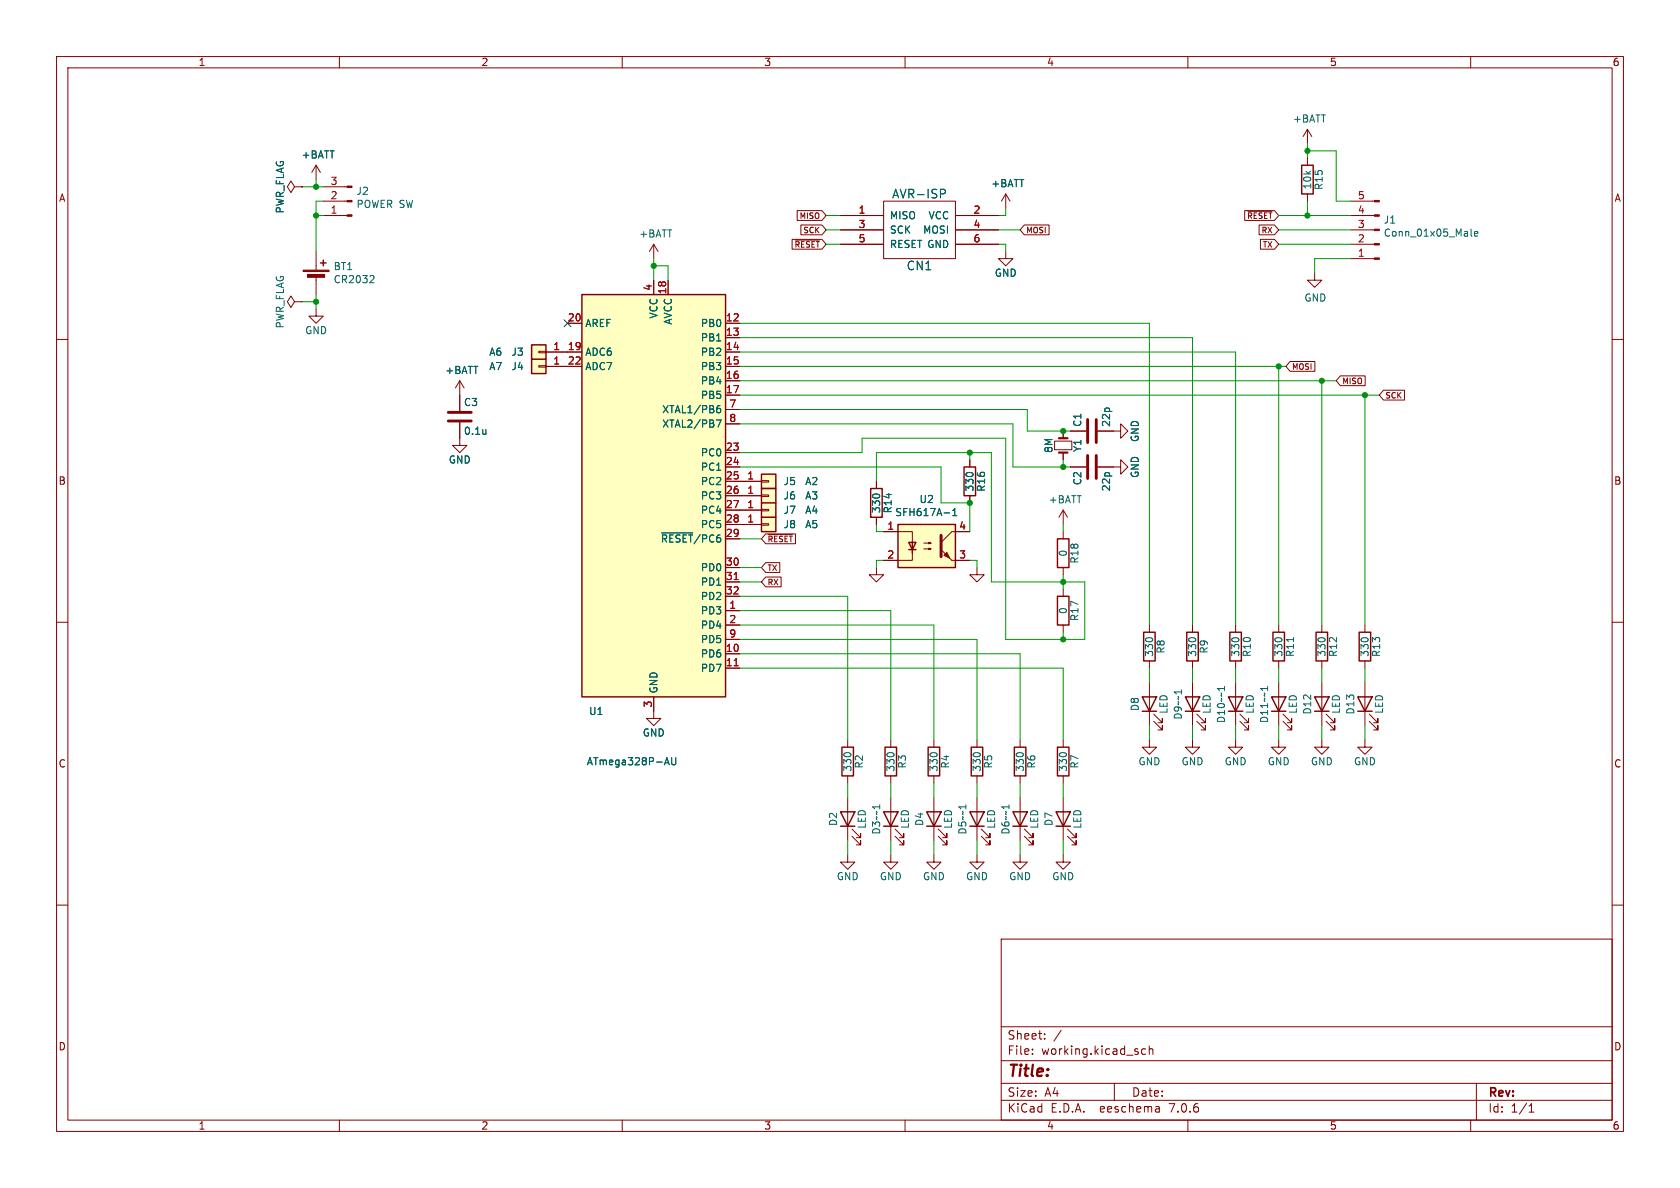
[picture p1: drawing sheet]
<svg xmlns="http://www.w3.org/2000/svg" width="297mm" height="210mm" viewBox="0 0 297 210" stroke-linecap="round" stroke-linejoin="round" font-family="sans-serif">
<g fill="none" stroke="#840000" stroke-width=".18">
<path d="M10 10h277v190h-277zM12 12h273v186h-273zM60 10v2M110 10v2M160 10v2M210 10v2M260 10v2M52.1 33l-.7-1-.6 1 .6 1 .7-1h1.2M53.3 33h.1M55.9 29.2l-.8 1.3M55.9 29.2v2.6M55.9 29.2l.7 1.3"/>
<path d="M57.1 33h4.3M57.1 35.6h4.3M57.1 38.1h4.3M140.9 37.2h4.4l.7 .9-.7 .9h-4.4zM141.6 39.8h3.7l.7 .8-.7 .9h-3.7zM148.6 38.1h7.6M156.2 35.6h12.7v10.1h-12.7zM168.9 38.1h7.6M177.8 34.3l-.8 1.3M177.8 34.3v2.5M177.8 34.3l.8 1.3M181.1 39.8h4.4v1.7h-4.4l-.8-.9z"/>
<path d="M220 37.2h5.3l.8 .9-.8 .9h-5.3zM220.6 37.4h4.3M222.6 39.8h2.7l.8 .8-.8 .9h-2.7zM231.1 22.9v2.5M231.1 27.9v1.3M231.1 34.3v1.3M231.1 22.9l-.7 1.2M231.1 22.9l.8 1.2M238.8 35.6h4.2M238.8 38.1h4.2M10 60h2M52.1 53.3l-.7-1-.6 1 .6 1.1 .7-1.1h1.2"/>
<path d="M53.3 53.3h.1M55.9 54.6v1.3h1.2l-1.2 1.3-1.3-1.3h1.3M55.9 44.5v3.3M55.9 48.8v3.3M100.3 57.2h2.6M115.6 43.2v2.5M115.6 49.5v2.6M115.6 43.2l-.8 1.3M115.6 43.2l.7 1.3M118.1 49.5v2.6M128.3 57.2h2.5M128.3 59.7h2.5"/>
<path d="M140 42.3h5.3l.7 .9-.7 .8h-5.3zM140.6 42.4h4.3M148.6 40.6h7.6M148.6 43.2h7.6M168.9 40.6h7.6M168.9 43.2h7.6M177.8 44.5v1.2h1.3l-1.3 1.3-1.3-1.3h1.3M222.8 42.3h2.5l.8 .9-.8 .8h-2.5zM232.4 48.3v1.2h1.3l-1.3 1.3-1.3-1.3h1.3M238.8 40.6h4.2M238.8 43.2h4.2M238.8 45.7h4.2"/>
<path d="M285 60h2M81.3 74.7v4h1.2l-1.2 1.3-1.3-1.3h1.3M81.3 67.3v5.3M81.3 67.3l-.8 1.3M81.3 67.3l.7 1.3M95.2 64.6h1.3v.3h-1.3zM95.2 62.1h1.3v.3h-1.3zM96.5 64.8h6.4M96.5 62.2h6.4M128.3 64.8h2.5M128.3 62.2h2.5M128.3 67.3h2.5"/>
<path d="M128.3 69.9h2.5M128.3 72.4h2.5M128.3 74.9h2.5M186.4 78h3.1v1.5h-3.1zM188 76.2v1.3M189.2 76.2h2.8M194.1 76.2h4v-1.3l1.3 1.3-1.3 1.3v-1.3M228.1 63.9h4.4v1.7h-4.4l-.8-.8zM237 66.4h4.3v1.8h-4.3l-.8-.9zM244.6 69h3.7v1.7h-3.7l-.8-.8zM128.3 80h2.5M128.3 82.6h2.5"/>
<path d="M128.3 85.1h6.3M128.3 87.6h6.3M128.3 90.2h6.3M128.3 92.7h6.3M128.3 95.3h2.5M134.6 85h1.3v.2h-1.3zM134.6 87.5h1.3v.3h-1.3zM134.6 92.6h1.3v.2h-1.3zM134.6 90h1.3v.3h-1.3zM135.4 99.5h2.5v1.7h-2.5l-.8-.9zM135.4 94.4h5.2v1.7h-5.2l-.8-.8zM135.8 94.5h4.3"/>
<path d="M154.9 85.1v1.3M154.9 91.4v1.3M156.2 94h5.1v3.8v-1.9M161.3 97.2v1.9h-5.1M163.3 97h1.3l-.4 .2v-.3l.4 .1M163.3 96h1.3l-.4 .1v-.2l.4 .1M168.3 99.1h3.1M171.4 81.3v1.3M171.4 87.6v1.3M171.4 94h-3.1l-1.9 1.9M188 90.2l-.8 1.2M188 80v1.3"/>
<path d="M188 90.2v2.5M188 94v1.3M188 90.2l.7 1.2M189.2 82.6h2.8M194.1 82.6h4v-1.3l1.3 1.3-1.3 1.2v-1.2M10 110h2M128.3 108h2.5M128.3 115.6h2.5M128.3 118.1h2.5M128.3 110.5h2.5M128.3 100.3h2.5M128.3 102.9h2.5"/>
<path d="M128.3 105.4h2.5M128.3 113h2.5M135.4 102h2.7v1.7h-2.7l-.8-.8zM154.9 100.3v1.3h1.3l-1.3 1.3-1.2-1.3h1.2M172.7 100.3v1.3h1.3l-1.3 1.3-1.3-1.3h1.3M188 100.3v1.3M188 104.1v1.3M188 110.5v1.3M203.2 110.5v1.3M203.2 116.8v1.3M210.8 110.5v1.3M210.8 116.8v1.3"/>
<path d="M218.4 110.5v1.3M218.4 116.8v1.3M226.1 110.5v1.3M226.1 116.8v1.3M233.7 110.5v1.3M233.7 116.8v1.3M241.3 110.5v1.3M241.3 116.8v1.3M285 110h2M115.6 123.2v3.8h1.2l-1.2 1.3-1.3-1.3h1.3M149.9 130.8v1.3M149.9 137.2v1.2"/>
<path d="M157.5 130.8v1.3M157.5 137.2v1.2M165.1 130.8v1.3M165.1 137.2v1.2M172.7 130.8v1.3M172.7 137.2v1.2M180.3 130.8v1.3M180.3 137.2v1.2M188 130.8v1.3M188 137.2v1.2M203.2 130.8v1.3h1.3l-1.3 1.3-1.3-1.3h1.3M203.2 120.7v7.6"/>
<path d="M204 127.5l1.5 1.5v-.7v.7h-.8M204 126.2l1.5 1.6v-.8v.8h-.8M210.8 130.8v1.3h1.3l-1.3 1.3-1.3-1.3h1.3M210.8 120.7v7.6M211.6 127.5l1.5 1.5v-.7v.7h-.8M211.6 126.2l1.5 1.6v-.8v.8h-.8M218.4 130.8v1.3h1.3l-1.3 1.3-1.2-1.3h1.2M218.4 120.7v7.6M219.2 127.5l1.5 1.5v-.7v.7h-.7M219.2 126.2l1.5 1.6v-.8v.8h-.7M226.1 130.8v1.3h1.2l-1.2 1.3-1.3-1.3h1.3M226.1 120.7v7.6"/>
<path d="M226.8 127.5l1.5 1.5v-.7v.7h-.7M226.8 126.2l1.5 1.6v-.8v.8h-.7M233.7 130.8v1.3h1.2l-1.2 1.3-1.3-1.3h1.3M233.7 120.7v7.6M234.4 127.5l1.6 1.5v-.7v.7h-.8M234.4 126.2l1.6 1.6v-.8v.8h-.8M241.3 130.8v1.3h1.3l-1.3 1.3-1.3-1.3h1.3M241.3 120.7v7.6M242.1 127.5l1.5 1.5v-.7v.7h-.8M242.1 126.2l1.5 1.6v-.8v.8h-.8M10 160h2M149.9 151.1v1.3h1.2l-1.2 1.3-1.3-1.3h1.3"/>
<path d="M149.9 141v7.6M150.6 147.8l1.5 1.6v-.8v.8h-.7M150.6 146.6l1.5 1.5v-.8v.8h-.7M157.5 151.1v1.3h1.2l-1.2 1.3-1.3-1.3h1.3M157.5 141v7.6M158.2 147.8l1.6 1.6v-.8v.8h-.8M158.2 146.6l1.6 1.5v-.8v.8h-.8M165.1 151.1v1.3h1.3l-1.3 1.3-1.3-1.3h1.3M165.1 141v7.6M165.9 147.8l1.5 1.6v-.8v.8h-.8M165.9 146.6l1.5 1.5v-.8v.8h-.8M172.7 151.1v1.3h1.3l-1.3 1.3-1.3-1.3h1.3"/>
<path d="M172.7 141v7.6M173.5 147.8l1.5 1.6v-.8v.8h-.8M173.5 146.6l1.5 1.5v-.8v.8h-.8M180.3 151.1v1.3h1.3l-1.3 1.3-1.2-1.3h1.2M180.3 141v7.6M181.1 147.8l1.5 1.6v-.8v.8h-.7M181.1 146.6l1.5 1.5v-.8v.8h-.7M188 151.1v1.3h1.2l-1.2 1.3-1.3-1.3h1.3M188 141v7.6M188.7 147.8l1.5 1.6v-.8v.8h-.7M188.7 146.6l1.5 1.5v-.8v.8h-.7M285 160h2"/>
<path d="M177 166h108v32h-108zM60 198v2M110 198v2M160 198v2M177 194.5h108M177 191.5h108M177 187.5h108M177 181.5h108M182.5 186.3v.1M182.5 185.5v.1M184.7 183.6v.1M184.7 182.8v.1"/>
<path d="M187.6 182.1l-1.3 2M197 191.5v3M202.5 185.5l-.4-.1-.3 .3v.4l.2 .2h.5M203.2 185.5l.2-.1 .3 .1 .1 .9M203.2 184.9v1.5M204.9 195.7l.1 .9M205 196.5l-.2 .1M205 196h-.2M210 198v2M260 198v2M261 191.5v6.5M270.3 196.6h.9"/>
<path d="M270.3 195.5l.4-.4v1.5"/>
</g>
<g fill="#ffffc2" stroke="#ffffc2" stroke-width=".18">
<path d="M94 63.5h2.5v2.5h-2.5z"/>
<path d="M94 61h2.5v2.5h-2.5z"/>
<path d="M102.9 52.1h25.4v71.1h-25.4z"/>
<path d="M134.6 83.8h2.6v2.6h-2.6z"/>
<path d="M134.6 86.4h2.6v2.5h-2.6z"/>
<path d="M134.6 91.4h2.6v2.6h-2.6z"/>
<path d="M158.7 92.7h10.2v7.6h-10.2z"/>
<path d="M134.6 88.9h2.6v2.5h-2.6z"/>
</g>
<g fill="none" stroke="#840000" stroke-width=".25">
<path d="M230.1 29.2h2.1v5.1h-2.1zM56.6 46.5h1.1M57.1 46v1M102.9 52.1h25.4v71.1h-25.4zM94 63.5h2.5v2.5h-2.5zM94 61h2.5v2.5h-2.5zM134.6 83.8h2.6v2.6h-2.6zM134.6 86.4h2.6v2.5h-2.6zM134.6 91.4h2.6v2.6h-2.6zM134.6 88.9h2.6v2.5h-2.6zM153.9 86.4h2.1v5h-2.1zM158.7 92.7h10.2v7.6h-10.2z"/>
<path d="M160.7 95.9h1.2l-.6 1.3zM160.7 97.2h1.2M170.4 82.6h2.1v5h-2.1zM186.9 95.3h2.1v5h-2.1zM186.9 105.4h2.1v5.1h-2.1zM202.2 111.8h2v5h-2zM209.8 111.8h2v5h-2zM217.4 111.8h2.1v5h-2.1zM225 111.8h2.1v5h-2.1zM232.7 111.8h2v5h-2zM240.3 111.8h2v5h-2zM148.8 132.1h2.1v5.1h-2.1z"/>
<path d="M156.5 132.1h2v5.1h-2zM164.1 132.1h2v5.1h-2zM171.7 132.1h2v5.1h-2zM179.3 132.1h2.1v5.1h-2.1zM186.9 132.1h2.1v5.1h-2.1zM201.9 123.2h2.6l-1.3 2.5zM201.9 125.7h2.6M209.5 123.2h2.6l-1.3 2.5zM209.5 125.7h2.6M217.2 123.2h2.5l-1.3 2.5zM217.2 125.7h2.5M224.8 123.2h2.5l-1.2 2.5z"/>
<path d="M224.8 125.7h2.5M232.4 123.2h2.5l-1.2 2.5zM232.4 125.7h2.5M240 123.2h2.6l-1.3 2.5zM240 125.7h2.6M148.6 143.5h2.5l-1.2 2.6zM148.6 146.1h2.5M156.2 143.5h2.5l-1.2 2.6zM156.2 146.1h2.5M163.8 143.5h2.6l-1.3 2.6zM163.8 146.1h2.6M171.4 143.5h2.6l-1.3 2.6z"/>
<path d="M171.4 146.1h2.6M179.1 143.5h2.5l-1.3 2.6zM179.1 146.1h2.5M186.7 143.5h2.5l-1.2 2.6zM186.7 146.1h2.5"/>
</g>
<path d="M79.2 74.4h4.1M79.2 72.9h4.1M192.3 74.2v4M193.8 74.2v4M166.4 94.6v3.8M192.3 80.5v4.1M193.8 80.5v4.1" fill="none" stroke="#840000" stroke-width=".51"/>
<g fill="none" stroke="#006464" stroke-width=".18">
<path d="M166.3 33.5h.5l.3 .3-.1 .4-.7 .1M65.9 48.7l.2 .3v.3l-.8 .7h.8M260.1 40.5v1.1l.1 .2M260.7 41.3l.6-.1-.1-.2-.4-.1-.1 .2v.6h.5M85.9 75.9v.9M85.9 76.7h-.1M126.6 74.2h.9l-.6 1.3M126.8 72.3l.4-.1 .2 .2-.1 .5-.4 .1-.1-.2M127.3 71.7l-.4 .1-.1 .2M117 94.2h5.5M166.9 90.7h1M168.4 91.2h.8"/>
<path d="M168.4 90.2l.4-.3v1.3M228.7 112.7v.7M117.6 134.8h.6M117.9 133.9l.4 1.3M118.7 133.9v1.1l.3 .2 .3-.1 .2-.1v-1.1M216.5 121.3v.8M224.1 121.3v.8"/>
</g>
<path d="M129.8 117.7h.7M129.8 102.5h.7" fill="none" stroke="#a90000" stroke-width=".18"/>
<g fill="#840000" stroke="#840000" stroke-width=".18">
<path d="M61.4 32.9h.8v.2h-.8z"/>
<path d="M61.4 35.4h.8v.3h-.8z"/>
<path d="M61.4 38h.8v.2h-.8z"/>
<path d="M53.6 47.8h4.6v.2h-4.6z"/>
<path d="M54.4 48.5h3v.5h-3z"/>
<path d="M243 35.4h.8v.3h-.8z"/>
<path d="M243 38h.8v.2h-.8z"/>
<path d="M243 40.5h.8v.3h-.8z"/>
<path d="M243 43.1h.8v.2h-.8z"/>
<path d="M243 45.6h.8v.2h-.8z"/>
<path d="M166.4 97.2l1.9 1.9z"/>
<path d="M166.9 98.2l.5-.5 .5 1z"/>
</g>
<path d="M187.2 77.5h1.5M187.2 80h1.5" fill="none" stroke="#840000" stroke-width=".38"/>
<g fill="none" stroke="#009600" stroke-width=".18">
<path d="M53.3 33h3.8M55.9 31.8v1.2M55.9 38.1h1.2M57.1 35.6h-1.2v8.9M146 38.1h2.6M177.8 36.8v1.3h-1.3M226.1 38.1h12.7M231.1 26.7h5.1v8.9h2.6M231.1 25.4v2.5M231.1 35.6v2.5M53.3 53.3h2.6M55.9 52.1v2.5"/>
<path d="M115.6 47h2.5v2.5M115.6 45.7v3.8M130.8 59.7h80v50.8M130.8 57.2h72.4v53.3M146 40.6h2.6M146 43.2h2.6M176.5 40.6h3.8M176.5 43.2h1.3v1.3M226.1 40.6h12.7M226.1 43.2h12.7M238.8 45.7h-6.4v2.6M130.8 62.2h87.6v48.3"/>
<path d="M130.8 74.9h48.3v7.7h10.1M130.8 72.4h50.8v3.8h7.6M130.8 69.9h113M130.8 67.3h105.4M130.8 64.8h96.5M226.1 64.8v45.7M233.7 67.3v43.2M241.3 69.9v40.6M130.8 80h21.6v-2.5h25.4v35.5h14v-10.1h-16.5v-22.9h-20.4v5.1M130.8 82.6h35.6v6.3h5v5.1M130.8 95.3h3.8M154.9 92.7v1.3h1.3"/>
<path d="M156.2 99.1h-1.3v1.2M171.4 99.1h1.3v1.2M171.4 80v1.3M188 81.3v1.3M188 92.7v1.3M130.8 118.1h57.2v12.7M130.8 102.9h3.8M130.8 113h41.9v17.8M130.8 115.6h49.5v15.2M130.8 110.5h34.3v20.3M130.8 100.3h3.8M130.8 108h26.7v22.8"/>
<path d="M130.8 105.4h19.1v25.4M188 101.6v2.5M188 111.8v1.2M203.2 118.1v2.6M210.8 118.1v2.6M218.4 118.1v2.6M226.1 118.1v2.6M233.7 118.1v2.6M241.3 118.1v2.6M149.9 138.4v2.6M157.5 138.4v2.6M165.1 138.4v2.6"/>
<path d="M172.7 138.4v2.6M180.3 138.4v2.6M188 138.4v2.6M203.2 128.3v2.5M210.8 128.3v2.5M218.4 128.3v2.5M226.1 128.3v2.5M233.7 128.3v2.5M241.3 128.3v2.5M149.9 148.6v2.5M157.5 148.6v2.5M165.1 148.6v2.5"/>
<path d="M172.7 148.6v2.5M180.3 148.6v2.5M188 148.6v2.5"/>
</g>
<path d="M99.7 56.5l1.2 1.3M100.9 56.5l-1.2 1.3" fill="none" stroke="#000084" stroke-width=".18"/>
<g fill="#009600" stroke="#009600" stroke-width=".18">
<circle cx="55.9" cy="33" r=".46"/>
<circle cx="55.9" cy="38.1" r=".46"/>
<circle cx="55.9" cy="53.3" r=".46"/>
<circle cx="241.3" cy="69.9" r=".46"/>
<circle cx="233.7" cy="67.3" r=".46"/>
<circle cx="231.1" cy="26.7" r=".46"/>
<circle cx="226.1" cy="64.8" r=".46"/>
<circle cx="231.1" cy="38.1" r=".46"/>
<circle cx="188" cy="113" r=".46"/>
<circle cx="115.6" cy="47" r=".46"/>
<circle cx="188" cy="76.2" r=".46"/>
<circle cx="171.4" cy="80" r=".46"/>
<circle cx="171.4" cy="88.9" r=".46"/>
<circle cx="188" cy="82.6" r=".46"/>
<circle cx="188" cy="102.9" r=".46"/>
</g>
<text font-size="2.8" fill="#840000" x="178" y="190.9">Title:</text>
<g font-size="2.1" fill="#006464">
<text x="157.6" y="35.3">AVR-ISP</text>
<text x="160.2" y="48">CN1</text>
</g>
<g font-size="2.1" fill="#840000">
<text x="178" y="184">Sheet:</text>
<text x="178" y="186.7">File:</text>
<text x="184.1" y="186.7">working.kicad_sch</text>
<text x="178" y="196.9">KiCad</text>
<text x="178" y="194.1">Size:</text>
<text x="184.7" y="194.1">A4</text>
<text x="185.7" y="196.9">E.D.A.</text>
<text x="194.6" y="196.9">eeschema</text>
<text x="200" y="194.1">Date:</text>
<text x="207" y="196.9">7.0.6</text>
<text x="263" y="194.3">Rev:</text>
<text x="263" y="196.9">Id:</text>
<text x="267.1" y="196.9">1/1</text>
</g>
<g font-size="1.8" fill="#840000">
<text x="35" y="11.9">1</text>
<text x="85" y="11.9">2</text>
<text x="135" y="11.9">3</text>
<text x="185" y="11.9">4</text>
<text x="235" y="11.9">5</text>
<text x="285" y="11.9">6</text>
<text x="10.3" y="35.9">A</text>
<text x="285.3" y="35.9">A</text>
<text x="10.3" y="85.9">B</text>
<text x="285.3" y="85.9">B</text>
<text x="10.3" y="135.9">C</text>
<text x="285.3" y="135.9">C</text>
<text x="10.3" y="185.9">D</text>
<text x="285.3" y="185.9">D</text>
<text x="35" y="199.9">1</text>
<text x="85" y="199.9">2</text>
<text x="135" y="199.9">3</text>
<text x="185" y="199.9">4</text>
<text x="235" y="199.9">5</text>
<text x="285" y="199.9">6</text>
</g>
<g font-size="1.8" fill="#006464">
<text x="228.5" y="21.9">+BATT</text>
<text x="53.2" y="28.2">+BATT</text>
<text x="62.9" y="34.6">J2</text>
<text x="175.1" y="33.3">+BATT</text>
<text x="232" y="33.6" transform="rotate(-90 232 33.6)">10k</text>
<text x="234" y="33.7" transform="rotate(-90 234 33.7)">R15</text>
<text x="50.4" y="37.8" transform="rotate(-90 50.4 37.8)">PWR_FLAG</text>
<text x="62.9" y="37">POWER SW</text>
<text x="157.2" y="39">MISO</text>
<text x="157.2" y="41.5">SCK</text>
<text x="163.1" y="41.5">MOSI</text>
<text x="164.1" y="39">VCC</text>
<text x="244.5" y="39.7">J1</text>
<text x="58.9" y="48">BT1</text>
<text x="112.9" y="42.2">+BATT</text>
<text x="157.2" y="44">RESET GND</text>
<text x="244.5" y="42">Conn_01x05_Male</text>
<text x="58.9" y="50.3">CR2032</text>
<text x="175.8" y="49.1">GND</text>
<text x="230.5" y="53.5">GND</text>
<text x="50.4" y="58.2" transform="rotate(-90 50.4 58.2)">PWR_FLAG</text>
<text x="53.8" y="59.3">GND</text>
<text x="103.4" y="58">AREF</text>
<text x="116.4" y="56.4" transform="rotate(-90 116.4 56.4)">VCC</text>
<text x="119" y="57.5" transform="rotate(-90 119 57.5)">AVCC</text>
<text x="123.8" y="58">PB0</text>
<text x="86.4" y="65.6">A7</text>
<text x="86.4" y="63.1">A6</text>
<text x="90.3" y="65.6">J4</text>
<text x="90.3" y="63.1">J3</text>
<text x="103.4" y="63.1">ADC6</text>
<text x="103.4" y="65.6">ADC7</text>
<text x="123.8" y="60.6">PB1</text>
<text x="123.8" y="63.1">PB2</text>
<text x="123.8" y="65.6">PB3</text>
<text x="78.6" y="66.3">+BATT</text>
<text x="81.9" y="72">C3</text>
<text x="123.8" y="68.2">PB4</text>
<text x="123.8" y="70.7">PB5</text>
<text x="81.9" y="77.1">0.1u</text>
<text x="117" y="73.3">XTAL1/PB6</text>
<text x="117" y="75.8">XTAL2/PB7</text>
<text x="191.4" y="75.6" transform="rotate(-90 191.4 75.6)">C1</text>
<text x="196.4" y="75.6" transform="rotate(-90 196.4 75.6)">22p</text>
<text x="79.2" y="82.1">GND</text>
<text x="123.8" y="80.9">PC0</text>
<text x="123.8" y="83.4">PC1</text>
<text x="186.3" y="80.2" transform="rotate(-90 186.3 80.2)">8M</text>
<text x="191.4" y="80" transform="rotate(-90 191.4 80)">Y1</text>
<text x="201.5" y="78.2" transform="rotate(-90 201.5 78.2)">GND</text>
<text x="123.8" y="86">PC2</text>
<text x="123.8" y="88.5">PC3</text>
<text x="138.4" y="86">J5</text>
<text x="138.4" y="88.5">J6</text>
<text x="142.2" y="86">A2</text>
<text x="142.2" y="88.5">A3</text>
<text x="162.5" y="89.1">U2</text>
<text x="172.3" y="87" transform="rotate(-90 172.3 87)">330</text>
<text x="174.3" y="87" transform="rotate(-90 174.3 87)">R16</text>
<text x="185.3" y="89.2">+BATT</text>
<text x="191.4" y="85.9" transform="rotate(-90 191.4 85.9)">C2</text>
<text x="196.4" y="87" transform="rotate(-90 196.4 87)">22p</text>
<text x="201.5" y="84.6" transform="rotate(-90 201.5 84.6)">GND</text>
<text x="123.8" y="91">PC4</text>
<text x="123.8" y="93.6">PC5</text>
<text x="138.4" y="93.6">J8</text>
<text x="138.4" y="91">J7</text>
<text x="142.2" y="93.6">A5</text>
<text x="142.2" y="91">A4</text>
<text x="155.8" y="90.8" transform="rotate(-90 155.8 90.8)">330</text>
<text x="157.8" y="90.8" transform="rotate(-90 157.8 90.8)">R14</text>
<text x="158.2" y="91.4">SFH617A-1</text>
<text x="116.7" y="96.1">~{RESET}/PC6</text>
<text x="123.8" y="101.2">PD0</text>
<text x="188.8" y="98.5" transform="rotate(-90 188.8 98.5)">0</text>
<text x="190.9" y="99.7" transform="rotate(-90 190.9 99.7)">R18</text>
<text x="123.8" y="103.7">PD1</text>
<text x="123.8" y="106.3">PD2</text>
<text x="123.8" y="108.8">PD3</text>
<text x="123.8" y="111.4">PD4</text>
<text x="123.8" y="113.9">PD5</text>
<text x="188.8" y="108.7" transform="rotate(-90 188.8 108.7)">0</text>
<text x="190.9" y="109.9" transform="rotate(-90 190.9 109.9)">R17</text>
<text x="123.8" y="116.4">PD6</text>
<text x="123.8" y="119">PD7</text>
<text x="204.1" y="116.2" transform="rotate(-90 204.1 116.2)">330</text>
<text x="206.1" y="115.6" transform="rotate(-90 206.1 115.6)">R8</text>
<text x="211.7" y="116.2" transform="rotate(-90 211.7 116.2)">330</text>
<text x="213.7" y="115.6" transform="rotate(-90 213.7 115.6)">R9</text>
<text x="219.3" y="116.2" transform="rotate(-90 219.3 116.2)">330</text>
<text x="221.3" y="116.2" transform="rotate(-90 221.3 116.2)">R10</text>
<text x="226.9" y="116.2" transform="rotate(-90 226.9 116.2)">330</text>
<text x="229" y="116.2" transform="rotate(-90 229 116.2)">R11</text>
<text x="234.5" y="116.2" transform="rotate(-90 234.5 116.2)">330</text>
<text x="236.6" y="116.2" transform="rotate(-90 236.6 116.2)">R12</text>
<text x="242.2" y="116.2" transform="rotate(-90 242.2 116.2)">330</text>
<text x="244.2" y="116.2" transform="rotate(-90 244.2 116.2)">R13</text>
<text x="116.4" y="122.7" transform="rotate(-90 116.4 122.7)">GND</text>
<text x="201.5" y="125.8" transform="rotate(-90 201.5 125.8)">D8</text>
<text x="104" y="126.6">U1</text>
<text x="113.5" y="130.4">GND</text>
<text x="206.6" y="126.3" transform="rotate(-90 206.6 126.3)">LED</text>
<text x="209.1" y="127.3" transform="rotate(-90 209.1 127.3)">D9~~1</text>
<text x="214.2" y="126.3" transform="rotate(-90 214.2 126.3)">LED</text>
<text x="216.8" y="127.9" transform="rotate(-90 216.8 127.9)">D10~~1</text>
<text x="221.8" y="126.3" transform="rotate(-90 221.8 126.3)">LED</text>
<text x="224.4" y="127.9" transform="rotate(-90 224.4 127.9)">D11~~1</text>
<text x="229.5" y="126.3" transform="rotate(-90 229.5 126.3)">LED</text>
<text x="232" y="126.4" transform="rotate(-90 232 126.4)">D12</text>
<text x="237.1" y="126.3" transform="rotate(-90 237.1 126.3)">LED</text>
<text x="239.6" y="126.4" transform="rotate(-90 239.6 126.4)">D13</text>
<text x="244.7" y="126.3" transform="rotate(-90 244.7 126.3)">LED</text>
<text x="103.6" y="135.5">ATmega328P-AU</text>
<text x="150.7" y="136.5" transform="rotate(-90 150.7 136.5)">330</text>
<text x="152.8" y="136" transform="rotate(-90 152.8 136)">R2</text>
<text x="158.3" y="136.5" transform="rotate(-90 158.3 136.5)">330</text>
<text x="160.4" y="136" transform="rotate(-90 160.4 136)">R3</text>
<text x="166" y="136.5" transform="rotate(-90 166 136.5)">330</text>
<text x="168" y="136" transform="rotate(-90 168 136)">R4</text>
<text x="173.6" y="136.5" transform="rotate(-90 173.6 136.5)">330</text>
<text x="175.6" y="136" transform="rotate(-90 175.6 136)">R5</text>
<text x="181.2" y="136.5" transform="rotate(-90 181.2 136.5)">330</text>
<text x="183.2" y="136" transform="rotate(-90 183.2 136)">R6</text>
<text x="188.8" y="136.5" transform="rotate(-90 188.8 136.5)">330</text>
<text x="190.9" y="136" transform="rotate(-90 190.9 136)">R7</text>
<text x="201.2" y="135.5">GND</text>
<text x="208.8" y="135.5">GND</text>
<text x="216.4" y="135.5">GND</text>
<text x="224" y="135.5">GND</text>
<text x="231.6" y="135.5">GND</text>
<text x="239.3" y="135.5">GND</text>
<text x="148.2" y="146.1" transform="rotate(-90 148.2 146.1)">D2</text>
<text x="153.3" y="146.6" transform="rotate(-90 153.3 146.6)">LED</text>
<text x="155.8" y="147.6" transform="rotate(-90 155.8 147.6)">D3~~1</text>
<text x="160.9" y="146.6" transform="rotate(-90 160.9 146.6)">LED</text>
<text x="163.4" y="146.1" transform="rotate(-90 163.4 146.1)">D4</text>
<text x="168.5" y="146.6" transform="rotate(-90 168.5 146.6)">LED</text>
<text x="171" y="147.6" transform="rotate(-90 171 147.6)">D5~~1</text>
<text x="176.1" y="146.6" transform="rotate(-90 176.1 146.6)">LED</text>
<text x="178.7" y="147.6" transform="rotate(-90 178.7 147.6)">D6~~1</text>
<text x="183.7" y="146.6" transform="rotate(-90 183.7 146.6)">LED</text>
<text x="186.3" y="146.1" transform="rotate(-90 186.3 146.1)">D7</text>
<text x="191.4" y="146.6" transform="rotate(-90 191.4 146.6)">LED</text>
<text x="147.8" y="155.8">GND</text>
<text x="155.4" y="155.8">GND</text>
<text x="163.1" y="155.8">GND</text>
<text x="170.7" y="155.8">GND</text>
<text x="178.3" y="155.8">GND</text>
<text x="185.9" y="155.8">GND</text>
</g>
<g font-size="1.8" fill="#a90000">
<text x="58.3" y="35.3">2</text>
<text x="58.3" y="32.8">3</text>
<text x="240" y="35.3">5</text>
<text x="58.3" y="37.8">1</text>
<text x="151.7" y="37.8">1</text>
<text x="151.7" y="40.4">3</text>
<text x="172" y="37.8">2</text>
<text x="172" y="40.4">4</text>
<text x="240" y="40.4">3</text>
<text x="240" y="37.8">4</text>
<text x="151.7" y="42.9">5</text>
<text x="172" y="42.9">6</text>
<text x="240" y="45.5">1</text>
<text x="240" y="42.9">2</text>
<text x="115.3" y="51.5" transform="rotate(-90 115.3 51.5)">4</text>
<text x="117.9" y="52.1" transform="rotate(-90 117.9 52.1)">18</text>
<text x="100.3" y="56.9">20</text>
<text x="128.2" y="56.9">12</text>
<text x="128.2" y="59.4">13</text>
<text x="97.7" y="64.5">1</text>
<text x="97.7" y="62">1</text>
<text x="100.3" y="62">19</text>
<text x="100.3" y="64.5">22</text>
<text x="128.2" y="62">14</text>
<text x="128.2" y="64.5">15</text>
<text x="128.2" y="67.1">16</text>
<text x="128.2" y="69.6">17</text>
<text x="128.8" y="72.1">7</text>
<text x="128.8" y="74.7">8</text>
<text x="128.2" y="79.8">23</text>
<text x="128.2" y="82.3">24</text>
<text x="128.2" y="84.8">25</text>
<text x="128.2" y="87.4">26</text>
<text x="128.2" y="89.9">27</text>
<text x="132" y="84.8">1</text>
<text x="132" y="87.4">1</text>
<text x="132" y="89.9">1</text>
<text x="128.2" y="92.5">28</text>
<text x="128.2" y="95">29</text>
<text x="132" y="92.5">1</text>
<text x="156.8" y="93.7">1</text>
<text x="169.5" y="93.7">4</text>
<text x="128.2" y="100.1">30</text>
<text x="156.8" y="98.8">2</text>
<text x="169.5" y="98.8">3</text>
<text x="128.2" y="102.6">31</text>
<text x="128.2" y="105.2">32</text>
<text x="128.8" y="107.7">1</text>
<text x="128.8" y="110.2">2</text>
<text x="128.8" y="112.8">9</text>
<text x="128.2" y="115.3">10</text>
<text x="128.2" y="117.9">11</text>
<text x="115.3" y="125.2" transform="rotate(-90 115.3 125.2)">3</text>
</g>
<g font-size="1.4" fill="#840000">
<text x="141.2" y="38.9">MISO</text>
<text x="141.9" y="41.4">SCK</text>
<text x="181.3" y="41.4">MOSI</text>
<text x="220.3" y="38.9">~{RESET}</text>
<text x="222.9" y="41.4">RX</text>
<text x="140.3" y="44">~{RESET}</text>
<text x="223.1" y="44">TX</text>
<text x="228.3" y="65.6">MOSI</text>
<text x="237.2" y="68.1">MISO</text>
<text x="244.8" y="70.6">SCK</text>
<text x="135.6" y="101.1">TX</text>
<text x="135.6" y="96">~{RESET}</text>
<text x="135.6" y="103.7">RX</text>
</g>
</svg>
